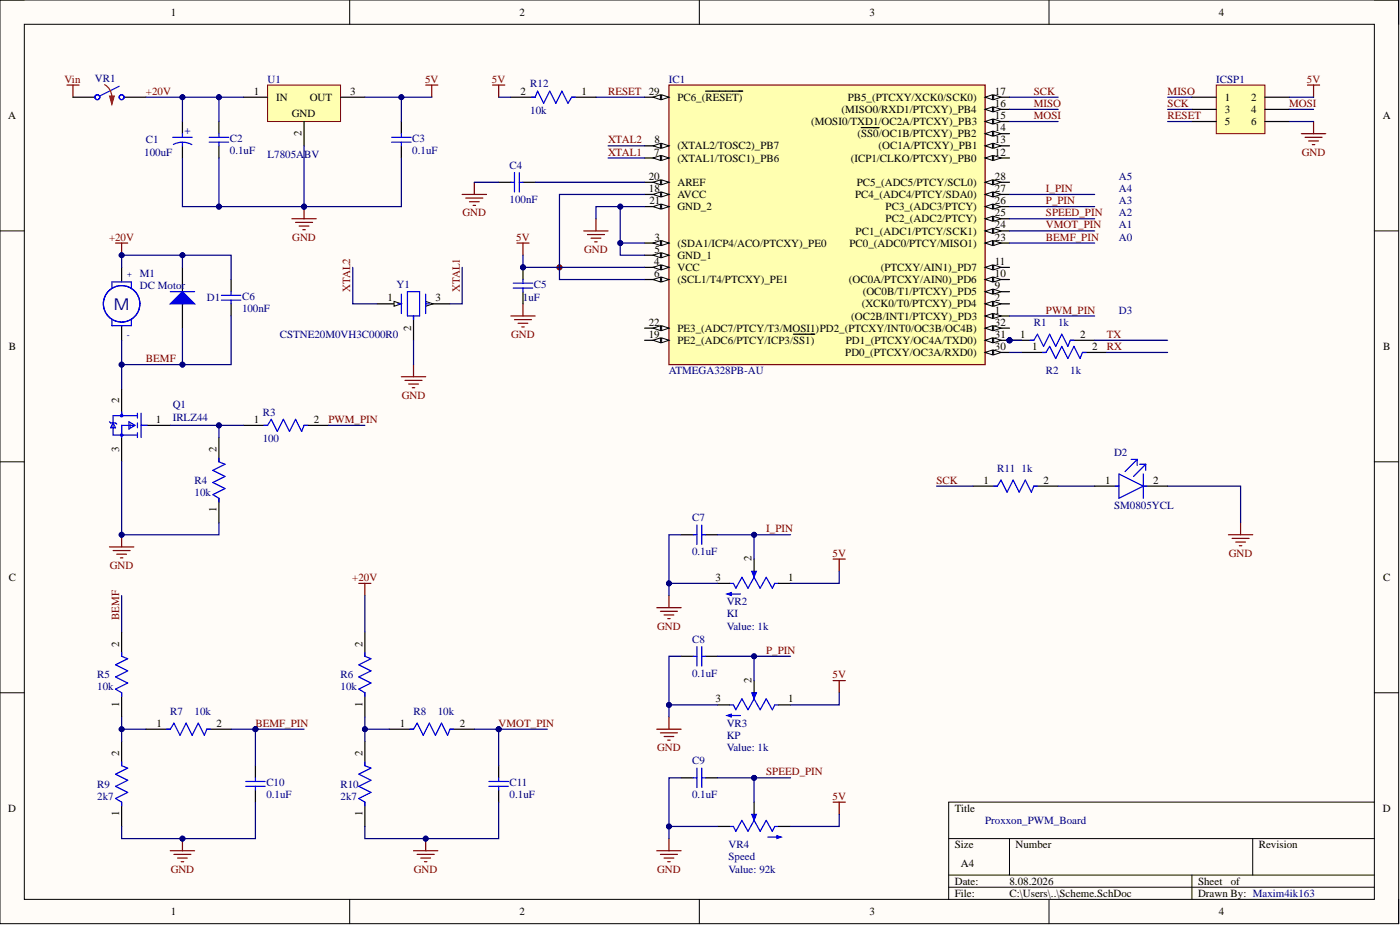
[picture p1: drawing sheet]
<svg xmlns="http://www.w3.org/2000/svg" width="292mm" height="193mm" viewBox="0 0 292 193" stroke-linecap="round" stroke-linejoin="round" font-family="sans-serif">
<path d="M0 0h291.8v192.7h-291.8z" fill-rule="evenodd" fill="#fffcf8"/>
<path d="M0 0h291.8v192.7h-291.8z" fill="none" stroke="#000" stroke-width=".21"/>
<path d="M5.1 5.1h281.7v182.5h-281.7z" fill-rule="evenodd" fill="#fffcf8"/>
<g fill="none" stroke="#000" stroke-width=".21">
<path d="M0 0h5.1M73 0v5.1M145.9 0v5.1M218.9 0v5.1M286.8 0h5v5.1M5.1 5.1h281.7v182.5h-281.7zM0 48.2h5.1M286.8 48.2h5M0 96.3h5.1M286.8 96.3h5M0 144.5h5.1M286.8 144.5h5"/>
<path d="M197.9 174.9h88.9M210.6 174.9v7.7M261.4 174.9v7.7M286.8 167.3h-88.9v20.3M73 187.6v5.1M145.9 187.6v5.1M197.9 182.6h88.9M197.9 185.1h88.9M218.9 187.6v5.1M248.7 182.6v5M291.8 187.6v5.1"/>
</g>
<circle cx="116.7" cy="55.8" r=".51" fill="#000080"/>
<circle cx="116.7" cy="55.8" r=".51" fill="none" stroke="#000080" stroke-width=".21"/>
<path d="M60.9 45.6h5.1M61.7 46.4h3.5M62.4 47.2h2.1M63.2 47.9h.5M63.4 43.1v2.5" fill="none" stroke="#800000" stroke-width=".25"/>
<circle cx="63.4" cy="43.1" r=".51" fill="#000080"/>
<circle cx="63.4" cy="43.1" r=".51" fill="none" stroke="#000080" stroke-width=".21"/>
<path d="M14 17.7h2.5M15.2 17.7v2.6M88.8 17.7h2.6M90.1 17.7v2.6M74.9 121.7h2.5M76.1 121.7v2.5M35.5 177.5h5.1M36.3 178.2h3.5M37 179h2.1M37.8 179.8h.5M38.1 174.9v2.6" fill="none" stroke="#800000" stroke-width=".25"/>
<circle cx="38.1" cy="174.9" r=".51" fill="#000080"/>
<circle cx="38.1" cy="174.9" r=".51" fill="none" stroke="#000080" stroke-width=".21"/>
<circle cx="53.3" cy="152.1" r=".51" fill="#000080"/>
<circle cx="53.3" cy="152.1" r=".51" fill="none" stroke="#000080" stroke-width=".21"/>
<circle cx="104" cy="152.1" r=".51" fill="#000080"/>
<circle cx="104" cy="152.1" r=".51" fill="none" stroke="#000080" stroke-width=".21"/>
<path d="M22.8 114.1h5.1M23.6 114.9h3.6M24.4 115.6h2M25.1 116.4h.5M25.4 111.6v2.5" fill="none" stroke="#800000" stroke-width=".25"/>
<circle cx="25.4" cy="111.6" r=".51" fill="#000080"/>
<circle cx="25.4" cy="111.6" r=".51" fill="none" stroke="#000080" stroke-width=".21"/>
<path d="M152.3 147.1h.7l.5 1 1.3-2.3 1.3 2.3 1.2-2.3 1.3 2.3 1.3-2.3 1.2 2.3 .5-1h.8M152.6 149.3h1.9" fill="none" stroke="#00f" stroke-width=".25"/>
<path d="M156.8 144.5h1l-.5 1.3z" fill="#00f"/>
<path d="M156.8 144.5h1l-.5 1.3z" fill="none" stroke="#00f" stroke-width=".21"/>
<path d="M151.6 149.3l1-.3v.6z" fill="#00f"/>
<path d="M151.6 149.3l1-.3v.6z" fill="none" stroke="#00f" stroke-width=".21"/>
<path d="M149.7 147.1h2.6M157.3 142v2.5M162.4 147.1h2.5" fill="none" stroke="#000" stroke-width=".25"/>
<path d="M137 152.1h5.1M137.8 152.9h3.5M138.6 153.6h2M139.3 154.4h.5M139.6 149.6v2.5M173.8 142h2.6M175.1 142v2.5" fill="none" stroke="#800000" stroke-width=".25"/>
<path d="M152.3 121.7h.7l.5 1 1.3-2.3 1.3 2.3 1.2-2.3 1.3 2.3 1.3-2.3 1.2 2.3 .5-1h.8M152.6 123.9h1.9" fill="none" stroke="#00f" stroke-width=".25"/>
<path d="M156.8 119.2h1l-.5 1.2z" fill="#00f"/>
<path d="M156.8 119.2h1l-.5 1.2z" fill="none" stroke="#00f" stroke-width=".21"/>
<path d="M151.6 123.9l1-.3v.6z" fill="#00f"/>
<path d="M151.6 123.9l1-.3v.6z" fill="none" stroke="#00f" stroke-width=".21"/>
<path d="M38.1 55.8v5M38.1 63.4v5.1M157.3 116.6v2.6M149.7 121.7h2.6M162.4 121.7h2.5" fill="none" stroke="#000" stroke-width=".25"/>
<g fill="none" stroke="#800000" stroke-width=".25">
<path d="M173.8 116.6h2.6M175.1 116.6v2.6M137 126.8h5.1M137.8 127.5h3.5M138.6 128.3h2M139.3 129.1h.5M139.6 124.2v2.6M137 177.5h5.1M137.8 178.2h3.5M138.6 179h2M139.3 179.8h.5M139.6 174.9v2.6"/>
<path d="M173.8 167.3h2.6M175.1 167.3v2.6"/>
</g>
<path d="M35.5 63.4l2.6-2.6 2.5 2.6z" fill="#00f"/>
<path d="M35.5 63.4l2.6-2.6 2.5 2.6zM35.5 60.8h5.1" fill="none" stroke="#00f" stroke-width=".25"/>
<path d="M99 38v2.6M96.4 40.6h5.1M97.2 41.3h3.5M98 42.1h2M98.7 42.8h.5" fill="none" stroke="#800000" stroke-width=".25"/>
<circle cx="210.6" cy="71" r=".51" fill="#000080"/>
<circle cx="210.6" cy="71" r=".51" fill="none" stroke="#000080" stroke-width=".21"/>
<path d="M139.6 17.7h65.9v58.4h-65.9z" fill-rule="evenodd" fill="#ffffb0"/>
<path d="M139.6 17.7h65.9v58.4h-65.9z" fill="none" stroke="#800000" stroke-width=".25"/>
<path d="M205.5 68.5h5.1" fill="none" stroke="#000" stroke-width=".25"/>
<path d="M205.5 68.5l1.6-.6v1.1z" fill="#f8fcff"/>
<path d="M205.5 68.5l1.6-.6v1.1z" fill="none" stroke="#000" stroke-width=".21"/>
<path d="M207.3 67.9l1.5 .6-1.5 .5z" fill="#f8fcff"/>
<path d="M207.3 67.9l1.5 .6-1.5 .5z" fill="none" stroke="#000" stroke-width=".21"/>
<path d="M205.5 71h5.1" fill="none" stroke="#000" stroke-width=".25"/>
<path d="M205.5 71l1.6-.5v1z" fill="#f8fcff"/>
<path d="M205.5 71l1.6-.5v1z" fill="none" stroke="#000" stroke-width=".21"/>
<path d="M207.3 70.5l1.5 .5-1.5 .5z" fill="#f8fcff"/>
<path d="M207.3 70.5l1.5 .5-1.5 .5z" fill="none" stroke="#000" stroke-width=".21"/>
<circle cx="210.6" cy="71" r=".51" fill="#000080"/>
<circle cx="210.6" cy="71" r=".51" fill="none" stroke="#000080" stroke-width=".21"/>
<path d="M205.5 73.5h5.1" fill="none" stroke="#000" stroke-width=".25"/>
<path d="M205.5 73.5l1.6-.5v1z" fill="#f8fcff"/>
<path d="M205.5 73.5l1.6-.5v1z" fill="none" stroke="#000" stroke-width=".21"/>
<path d="M207.3 73l1.5 .5-1.5 .5z" fill="#f8fcff"/>
<path d="M207.3 73l1.5 .5-1.5 .5z" fill="none" stroke="#000" stroke-width=".21"/>
<path d="M134.5 20.3h5.1" fill="none" stroke="#000" stroke-width=".25"/>
<path d="M138 19.8l1.6 .5-1.6 .5z" fill="#f8fcff"/>
<path d="M138 19.8l1.6 .5-1.6 .5z" fill="none" stroke="#000" stroke-width=".21"/>
<path d="M136.3 20.3l1.5-.5v1z" fill="#f8fcff"/>
<path d="M136.3 20.3l1.5-.5v1z" fill="none" stroke="#000" stroke-width=".21"/>
<path d="M147.2 19h7.8M205.5 38h5.1" fill="none" stroke="#000" stroke-width=".25"/>
<path d="M205.5 38l1.6-.5v1z" fill="#f8fcff"/>
<path d="M205.5 38l1.6-.5v1z" fill="none" stroke="#000" stroke-width=".21"/>
<path d="M207.3 37.5l1.5 .5-1.5 .5z" fill="#f8fcff"/>
<path d="M207.3 37.5l1.5 .5-1.5 .5z" fill="none" stroke="#000" stroke-width=".21"/>
<path d="M205.5 40.6h5.1" fill="none" stroke="#000" stroke-width=".25"/>
<path d="M205.5 40.6l1.6-.5v1z" fill="#f8fcff"/>
<path d="M205.5 40.6l1.6-.5v1z" fill="none" stroke="#000" stroke-width=".21"/>
<path d="M207.3 40.1l1.5 .5-1.5 .5z" fill="#f8fcff"/>
<path d="M207.3 40.1l1.5 .5-1.5 .5z" fill="none" stroke="#000" stroke-width=".21"/>
<path d="M205.5 43.1h5.1" fill="none" stroke="#000" stroke-width=".25"/>
<path d="M205.5 43.1l1.6-.5v1z" fill="#f8fcff"/>
<path d="M205.5 43.1l1.6-.5v1z" fill="none" stroke="#000" stroke-width=".21"/>
<path d="M207.3 42.6l1.5 .5-1.5 .5z" fill="#f8fcff"/>
<path d="M207.3 42.6l1.5 .5-1.5 .5z" fill="none" stroke="#000" stroke-width=".21"/>
<path d="M205.5 45.6h5.1" fill="none" stroke="#000" stroke-width=".25"/>
<path d="M205.5 45.6l1.6-.5v1z" fill="#f8fcff"/>
<path d="M205.5 45.6l1.6-.5v1z" fill="none" stroke="#000" stroke-width=".21"/>
<path d="M207.3 45.1l1.5 .5-1.5 .5z" fill="#f8fcff"/>
<path d="M207.3 45.1l1.5 .5-1.5 .5z" fill="none" stroke="#000" stroke-width=".21"/>
<path d="M205.5 65.9h5.1" fill="none" stroke="#000" stroke-width=".25"/>
<path d="M205.5 65.9l1.6-.5v1z" fill="#f8fcff"/>
<path d="M205.5 65.9l1.6-.5v1z" fill="none" stroke="#000" stroke-width=".21"/>
<path d="M207.3 65.4l1.5 .5-1.5 .5z" fill="#f8fcff"/>
<path d="M207.3 65.4l1.5 .5-1.5 .5z" fill="none" stroke="#000" stroke-width=".21"/>
<path d="M205.5 48.2h5.1" fill="none" stroke="#000" stroke-width=".25"/>
<path d="M205.5 48.2l1.6-.5v1z" fill="#f8fcff"/>
<path d="M205.5 48.2l1.6-.5v1z" fill="none" stroke="#000" stroke-width=".21"/>
<path d="M207.3 47.7l1.5 .5-1.5 .5z" fill="#f8fcff"/>
<path d="M207.3 47.7l1.5 .5-1.5 .5z" fill="none" stroke="#000" stroke-width=".21"/>
<path d="M205.5 63.4h5.1" fill="none" stroke="#000" stroke-width=".25"/>
<path d="M205.5 63.4l1.6-.5v1z" fill="#f8fcff"/>
<path d="M205.5 63.4l1.6-.5v1z" fill="none" stroke="#000" stroke-width=".21"/>
<path d="M207.3 62.9l1.5 .5-1.5 .5z" fill="#f8fcff"/>
<path d="M207.3 62.9l1.5 .5-1.5 .5z" fill="none" stroke="#000" stroke-width=".21"/>
<path d="M205.5 50.7h5.1" fill="none" stroke="#000" stroke-width=".25"/>
<path d="M205.5 50.7l1.6-.5v1z" fill="#f8fcff"/>
<path d="M205.5 50.7l1.6-.5v1z" fill="none" stroke="#000" stroke-width=".21"/>
<path d="M207.3 50.2l1.5 .5-1.5 .5z" fill="#f8fcff"/>
<path d="M207.3 50.2l1.5 .5-1.5 .5z" fill="none" stroke="#000" stroke-width=".21"/>
<path d="M134.5 50.7h5.1" fill="none" stroke="#000" stroke-width=".25"/>
<path d="M138 50.2l1.6 .5-1.6 .5z" fill="#f8fcff"/>
<path d="M138 50.2l1.6 .5-1.6 .5z" fill="none" stroke="#000" stroke-width=".21"/>
<path d="M136.3 50.7l1.5-.5v1z" fill="#f8fcff"/>
<path d="M136.3 50.7l1.5-.5v1z" fill="none" stroke="#000" stroke-width=".21"/>
<path d="M134.5 68.5h5.1" fill="none" stroke="#000" stroke-width=".25"/>
<path d="M138 67.9l1.6 .6-1.6 .5z" fill="#f8fcff"/>
<path d="M138 67.9l1.6 .6-1.6 .5z" fill="none" stroke="#000" stroke-width=".21"/>
<path d="M136.3 68.5l1.5-.6v1.1z" fill="#f8fcff"/>
<path d="M136.3 68.5l1.5-.6v1.1z" fill="none" stroke="#000" stroke-width=".21"/>
<path d="M134.5 55.8h5.1" fill="none" stroke="#000" stroke-width=".25"/>
<path d="M138 55.3l1.6 .5-1.6 .5z" fill="#f8fcff"/>
<path d="M138 55.3l1.6 .5-1.6 .5z" fill="none" stroke="#000" stroke-width=".21"/>
<path d="M136.3 55.8l1.5-.5v1z" fill="#f8fcff"/>
<path d="M136.3 55.8l1.5-.5v1z" fill="none" stroke="#000" stroke-width=".21"/>
<path d="M134.5 43.1h5.1" fill="none" stroke="#000" stroke-width=".25"/>
<path d="M138 42.6l1.6 .5-1.6 .5z" fill="#f8fcff"/>
<path d="M138 42.6l1.6 .5-1.6 .5z" fill="none" stroke="#000" stroke-width=".21"/>
<path d="M136.3 43.1l1.5-.5v1z" fill="#f8fcff"/>
<path d="M136.3 43.1l1.5-.5v1z" fill="none" stroke="#000" stroke-width=".21"/>
<path d="M134.5 53.2h5.1" fill="none" stroke="#000" stroke-width=".25"/>
<path d="M138 52.7l1.6 .5-1.6 .5z" fill="#f8fcff"/>
<path d="M138 52.7l1.6 .5-1.6 .5z" fill="none" stroke="#000" stroke-width=".21"/>
<path d="M136.3 53.2l1.5-.5v1z" fill="#f8fcff"/>
<path d="M136.3 53.2l1.5-.5v1z" fill="none" stroke="#000" stroke-width=".21"/>
<path d="M134.5 38h5.1" fill="none" stroke="#000" stroke-width=".25"/>
<path d="M138 37.5l1.6 .5-1.6 .5z" fill="#f8fcff"/>
<path d="M138 37.5l1.6 .5-1.6 .5z" fill="none" stroke="#000" stroke-width=".21"/>
<path d="M136.3 38l1.5-.5v1z" fill="#f8fcff"/>
<path d="M136.3 38l1.5-.5v1z" fill="none" stroke="#000" stroke-width=".21"/>
<path d="M134.5 58.3h5.1" fill="none" stroke="#000" stroke-width=".25"/>
<path d="M138 57.8l1.6 .5-1.6 .5z" fill="#f8fcff"/>
<path d="M138 57.8l1.6 .5-1.6 .5z" fill="none" stroke="#000" stroke-width=".21"/>
<path d="M136.3 58.3l1.5-.5v1z" fill="#f8fcff"/>
<path d="M136.3 58.3l1.5-.5v1z" fill="none" stroke="#000" stroke-width=".21"/>
<path d="M134.5 71h5.1" fill="none" stroke="#000" stroke-width=".25"/>
<path d="M138 70.5l1.6 .5-1.6 .5z" fill="#f8fcff"/>
<path d="M138 70.5l1.6 .5-1.6 .5z" fill="none" stroke="#000" stroke-width=".21"/>
<path d="M136.3 71l1.5-.5v1z" fill="#f8fcff"/>
<path d="M136.3 71l1.5-.5v1z" fill="none" stroke="#000" stroke-width=".21"/>
<path d="M134.5 33h5.1M165.5 69.7h4.5" fill="none" stroke="#000" stroke-width=".25"/>
<path d="M138 32.5l1.6 .5-1.6 .5z" fill="#f8fcff"/>
<path d="M138 32.5l1.6 .5-1.6 .5z" fill="none" stroke="#000" stroke-width=".21"/>
<path d="M136.3 33l1.5-.5v1z" fill="#f8fcff"/>
<path d="M136.3 33l1.5-.5v1z" fill="none" stroke="#000" stroke-width=".21"/>
<path d="M134.5 40.6h5.1" fill="none" stroke="#000" stroke-width=".25"/>
<path d="M138 40.1l1.6 .5-1.6 .5z" fill="#f8fcff"/>
<path d="M138 40.1l1.6 .5-1.6 .5z" fill="none" stroke="#000" stroke-width=".21"/>
<path d="M136.3 40.6l1.5-.5v1z" fill="#f8fcff"/>
<path d="M136.3 40.6l1.5-.5v1z" fill="none" stroke="#000" stroke-width=".21"/>
<path d="M134.5 30.4h5.1" fill="none" stroke="#000" stroke-width=".25"/>
<path d="M138 29.9l1.6 .5-1.6 .5z" fill="#f8fcff"/>
<path d="M138 29.9l1.6 .5-1.6 .5z" fill="none" stroke="#000" stroke-width=".21"/>
<path d="M136.3 30.4l1.5-.5v1z" fill="#f8fcff"/>
<path d="M136.3 30.4l1.5-.5v1z" fill="none" stroke="#000" stroke-width=".21"/>
<path d="M205.5 20.3h5.1" fill="none" stroke="#000" stroke-width=".25"/>
<path d="M205.5 20.3l1.6-.5v1z" fill="#f8fcff"/>
<path d="M205.5 20.3l1.6-.5v1z" fill="none" stroke="#000" stroke-width=".21"/>
<path d="M207.3 19.8l1.5 .5-1.5 .5z" fill="#f8fcff"/>
<path d="M207.3 19.8l1.5 .5-1.5 .5z" fill="none" stroke="#000" stroke-width=".21"/>
<path d="M205.5 60.8h5.1" fill="none" stroke="#000" stroke-width=".25"/>
<path d="M205.5 60.8l1.6-.5v1.1z" fill="#f8fcff"/>
<path d="M205.5 60.8l1.6-.5v1.1z" fill="none" stroke="#000" stroke-width=".21"/>
<path d="M207.3 60.3l1.5 .5-1.5 .6z" fill="#f8fcff"/>
<path d="M207.3 60.3l1.5 .5-1.5 .6z" fill="none" stroke="#000" stroke-width=".21"/>
<path d="M205.5 58.3h5.1" fill="none" stroke="#000" stroke-width=".25"/>
<path d="M205.5 58.3l1.6-.5v1z" fill="#f8fcff"/>
<path d="M205.5 58.3l1.6-.5v1z" fill="none" stroke="#000" stroke-width=".21"/>
<path d="M207.3 57.8l1.5 .5-1.5 .5z" fill="#f8fcff"/>
<path d="M207.3 57.8l1.5 .5-1.5 .5z" fill="none" stroke="#000" stroke-width=".21"/>
<path d="M205.5 55.8h5.1" fill="none" stroke="#000" stroke-width=".25"/>
<path d="M205.5 55.8l1.6-.5v1z" fill="#f8fcff"/>
<path d="M205.5 55.8l1.6-.5v1z" fill="none" stroke="#000" stroke-width=".21"/>
<path d="M207.3 55.3l1.5 .5-1.5 .5z" fill="#f8fcff"/>
<path d="M207.3 55.3l1.5 .5-1.5 .5z" fill="none" stroke="#000" stroke-width=".21"/>
<path d="M205.5 33h5.1" fill="none" stroke="#000" stroke-width=".25"/>
<path d="M205.5 33l1.6-.5v1z" fill="#f8fcff"/>
<path d="M205.5 33l1.6-.5v1z" fill="none" stroke="#000" stroke-width=".21"/>
<path d="M207.3 32.5l1.5 .5-1.5 .5z" fill="#f8fcff"/>
<path d="M207.3 32.5l1.5 .5-1.5 .5z" fill="none" stroke="#000" stroke-width=".21"/>
<path d="M205.5 30.4h5.1" fill="none" stroke="#000" stroke-width=".25"/>
<path d="M205.5 30.4l1.6-.5v1z" fill="#f8fcff"/>
<path d="M205.5 30.4l1.6-.5v1z" fill="none" stroke="#000" stroke-width=".21"/>
<path d="M207.3 29.9l1.5 .5-1.5 .5z" fill="#f8fcff"/>
<path d="M207.3 29.9l1.5 .5-1.5 .5z" fill="none" stroke="#000" stroke-width=".21"/>
<path d="M205.5 27.9h5.1" fill="none" stroke="#000" stroke-width=".25"/>
<path d="M205.5 27.9l1.6-.5v1z" fill="#f8fcff"/>
<path d="M205.5 27.9l1.6-.5v1z" fill="none" stroke="#000" stroke-width=".21"/>
<path d="M207.3 27.4l1.5 .5-1.5 .5z" fill="#f8fcff"/>
<path d="M207.3 27.4l1.5 .5-1.5 .5z" fill="none" stroke="#000" stroke-width=".21"/>
<path d="M179.7 26.6h3.7M205.5 25.4h5.1" fill="none" stroke="#000" stroke-width=".25"/>
<path d="M205.5 25.4l1.6-.6v1.1z" fill="#f8fcff"/>
<path d="M205.5 25.4l1.6-.6v1.1z" fill="none" stroke="#000" stroke-width=".21"/>
<path d="M207.3 24.8l1.5 .6-1.5 .5z" fill="#f8fcff"/>
<path d="M207.3 24.8l1.5 .6-1.5 .5z" fill="none" stroke="#000" stroke-width=".21"/>
<path d="M205.5 22.8h5.1" fill="none" stroke="#000" stroke-width=".25"/>
<path d="M205.5 22.8l1.6-.5v1z" fill="#f8fcff"/>
<path d="M205.5 22.8l1.6-.5v1z" fill="none" stroke="#000" stroke-width=".21"/>
<path d="M207.3 22.3l1.5 .5-1.5 .5z" fill="#f8fcff"/>
<path d="M207.3 22.3l1.5 .5-1.5 .5z" fill="none" stroke="#000" stroke-width=".21"/>
<path d="M107.8 50.7h2.6M109.1 50.7v2.5M121.8 48.2h5.1M122.6 48.9h3.5M123.3 49.7h2.1M124.1 50.5h.5M124.3 45.6v2.6M106.6 65.9h5.1M107.3 66.7h3.6M108.1 67.4h2M108.9 68.2h.5M109.1 63.4v2.5" fill="none" stroke="#800000" stroke-width=".25"/>
<path d="M253.8 17.7h10.1v10.2h-10.1z" fill-rule="evenodd" fill="#ffffb0"/>
<path d="M253.8 17.7h10.1v10.2h-10.1z" fill="none" stroke="#800000" stroke-width=".21"/>
<path d="M248.7 20.3h5.1M248.7 22.8h5.1M248.7 25.4h5.1M263.9 20.3h5.1M263.9 22.8h5.1M263.9 25.4h5.1" fill="none" stroke="#000" stroke-width=".25"/>
<path d="M272.8 17.7h2.5M274.1 17.7v2.6M271.5 27.9h5.1M272.3 28.6h3.5M273 29.4h2.1M273.8 30.2h.5M274.1 25.4v2.5M83.7 78.6h5.1M84.5 79.4h3.6M86.3 76.1v2.5M85.3 80.1h2M86 80.9h.5" fill="none" stroke="#800000" stroke-width=".25"/>
<circle cx="116.7" cy="55.8" r=".51" fill="#800000"/>
<circle cx="116.7" cy="55.8" r=".51" fill="none" stroke="#800000" stroke-width=".21"/>
<circle cx="210.6" cy="71" r=".51" fill="#000080"/>
<circle cx="210.6" cy="71" r=".51" fill="none" stroke="#000080" stroke-width=".21"/>
<path d="M210.6 71h5.1" fill="none" stroke="#000" stroke-width=".25"/>
<circle cx="210.6" cy="71" r=".51" fill="#000080"/>
<circle cx="210.6" cy="71" r=".51" fill="none" stroke="#000080" stroke-width=".21"/>
<path d="M213.2 73.5h5M223.3 71h5.1M225.8 73.5h5.1M25.4 131.8v5.1M25.4 144.5v5.1M25.4 154.7v5M30.5 152.1h5M43.1 152.1h5.1M25.4 167.3v5.1" fill="none" stroke="#000" stroke-width=".25"/>
<path d="M214.9 71h.8l.8-1.3 1.2 2.6 1.3-2.6 1.3 2.6 1.2-2.6 1.3 2.6 .5-1.3h.8M217.5 73.5h.7l.8-1.2 1.3 2.5 1.2-2.5 1.3 2.5 1.3-2.5 1.2 2.5 .5-1.3h.8M25.4 136.2v.7l1.2 .5-2.5 1.3 2.5 1.3-2.5 1.2 2.5 1.3-2.5 1.3 1.3 .7v.8M25.4 159v.7l1.2 .5-2.5 1.3 2.5 1.3-2.5 1.2 2.5 1.3-2.5 1.3 1.3 .7v.8M34.8 152.1h.7l.8-1.2 1.3 2.5 1.2-2.5 1.3 2.5 1.3-2.5 1.2 2.5 .5-1.3h.8" fill="none" stroke="#00f" stroke-width=".25"/>
<path d="M86.3 177.5h5.1M87 178.2h3.6M87.8 179h2M88.6 179.8h.5M88.8 174.9v2.6" fill="none" stroke="#800000" stroke-width=".25"/>
<circle cx="88.8" cy="174.9" r=".51" fill="#000080"/>
<circle cx="88.8" cy="174.9" r=".51" fill="none" stroke="#000080" stroke-width=".21"/>
<g fill="none" stroke="#000" stroke-width=".25">
<path d="M83.7 25.4v2.5M83.7 30.4v2.6M104 38h2.6M109.1 38h2.6M48.2 58.3v2.5M48.2 63.4v2.5M45.7 91.3v5M50.8 88.7h5M63.4 88.7h5.1M45.7 104v5M142.1 111.6h2.5M147.2 111.6h2.5"/>
<path d="M76.1 131.8v5.1M142.1 136.9h2.5M147.2 136.9h2.5M53.3 159.7v2.6M76.1 144.5v5.1M76.1 154.7v5M81.2 152.1h5.1M93.9 152.1h5.1M104 159.7v2.6M53.3 164.8v2.5M76.1 167.3v5.1M104 164.8v2.5"/>
<path d="M142.1 162.3h2.5M147.2 162.3h2.5"/>
</g>
<g fill="none" stroke="#00f" stroke-width=".25">
<path d="M81.7 28.6h4.1M81.7 29.7h4.1M83.7 27.9v.7M83.7 29.7v.7M106.6 38h.7M107.3 36v4.1M108.4 36v4.1M108.4 38h.7M46.2 61.6h4M46.2 62.6h4M48.2 60.8v.8M48.2 62.6v.8"/>
<path d="M45.7 95.6v.7l1.2 .6-2.5 1.2 2.5 1.3-2.5 1.3 2.5 1.2-2.5 1.3 1.3 .8v.7M55.1 88.7h.7l.8-1.2 1.3 2.5 1.2-2.5 1.3 2.5 1.3-2.5 1.2 2.5 .5-1.3h.8M144.6 111.6h.8M145.4 109.5v4.1M146.4 109.5v4.1M146.4 111.6h.8M76.1 136.2v.7l1.3 .5-2.5 1.3 2.5 1.3-2.5 1.2 2.5 1.3-2.5 1.3 1.2 .7v.8M144.6 136.9h.8M145.4 134.9v4M146.4 134.9v4M146.4 136.9h.8M76.1 159v.7l1.3 .5-2.5 1.3 2.5 1.3-2.5 1.2 2.5 1.3-2.5 1.3 1.2 .7v.8"/>
<path d="M85.5 152.1h.8l.7-1.2 1.3 2.5 1.3-2.5 1.2 2.5 1.3-2.5 1.3 2.5 .5-1.3h.8M51.3 163h4M51.3 164h4M53.3 162.3v.7M53.3 164v.8M102 163h4.1M102 164h4.1M104 162.3v.7M104 164v.8M144.6 162.3h.8M145.4 160.2v4.1M146.4 160.2v4.1"/>
<path d="M146.4 162.3h.8"/>
</g>
<circle cx="109.1" cy="55.8" r=".51" fill="#000080"/>
<circle cx="109.1" cy="55.8" r=".51" fill="none" stroke="#000080" stroke-width=".21"/>
<path d="M109.1 55.8v2.5M109.1 60.8v2.6" fill="none" stroke="#000" stroke-width=".25"/>
<circle cx="109.1" cy="55.8" r=".51" fill="#000080"/>
<circle cx="109.1" cy="55.8" r=".51" fill="none" stroke="#000080" stroke-width=".21"/>
<g fill="none" stroke="#00f" stroke-width=".25">
<path d="M36 28.6h4.1M36.2 30.1a4.1 4.1 0 0 1 3.8 .1M38.1 27.9v.7M38.1 29.7v.7M43.6 28.6h4.1M43.6 29.7h4.1M45.7 27.9v.7M45.7 29.7v.7M107.1 59.1h4M109.1 58.3v.8M107.1 60.1h4M109.1 60.1v.7"/>
<path d="M22.8 88l.3 .2h1l.3 .3M23.6 88.2l.5 1h-1zM25.4 86v.7M26.9 88l1.3 .7-1.3 .8zM27.2 88.5v.7M27.9 88.7h-2.5v2.6M28.7 86.2v1M28.7 88.2v1M28.7 90.3v1M28.7 86.7h-5.1v4.1h5.1M29.4 86.2v5.1M29.4 88.7h1.3"/>
<path d="M152.3 172.4h.7l.5 1 1.3-2.3 1.3 2.3 1.2-2.3 1.3 2.3 1.3-2.3 1.2 2.3 .5-1h.8M160.2 174.6h1.9"/>
<circle cx="25.4" cy="90.8" r=".25"/>
<circle cx="25.4" cy="86.7" r=".25"/>
</g>
<path d="M38.1 25.4v2.5M38.1 30.4v2.6M45.7 25.4v2.5M45.7 30.4v2.6M25.4 81.1v5.1M25.4 91.3v5M30.5 88.7h5" fill="none" stroke="#000" stroke-width=".25"/>
<path d="M156.8 169.9h1l-.5 1.2z" fill="#00f"/>
<path d="M156.8 169.9h1l-.5 1.2z" fill="none" stroke="#00f" stroke-width=".21"/>
<path d="M162.1 174.3l.9 .3-.9 .3z" fill="#00f"/>
<path d="M162.1 174.3l.9 .3-.9 .3z" fill="none" stroke="#00f" stroke-width=".21"/>
<path d="M15.2 20.3h4.6M25.9 20.3h4.6M149.7 172.4h2.6M157.3 167.3v2.6M162.4 172.4h2.5" fill="none" stroke="#000" stroke-width=".25"/>
<g fill="none" stroke="#00f" stroke-width=".25">
<path d="M24.9 18l-4.1 2"/>
<circle cx="20.3" cy="20.3" r=".51"/>
<circle cx="25.4" cy="20.3" r=".51"/>
</g>
<path d="M21.8 17.6a3 3 0 0 1 1.5 2.7" fill="none" stroke="#f00" stroke-width=".25"/>
<path d="M22.8 20h1.1l-.6 1.8z" fill="#f00"/>
<path d="M22.8 20h1.1l-.6 1.8z" fill="none" stroke="#f00" stroke-width=".21"/>
<path d="M24.1 50.7h2.5M25.4 50.7v2.5" fill="none" stroke="#800000" stroke-width=".25"/>
<circle cx="25.4" cy="53.2" r=".51" fill="#000080"/>
<circle cx="25.4" cy="53.2" r=".51" fill="none" stroke="#000080" stroke-width=".21"/>
<path d="M25.4 55.8v3M25.4 67.9v3.1" fill="none" stroke="#000" stroke-width=".25"/>
<g fill="none" stroke="#00f" stroke-width=".25">
<path d="M23.3 60.1v-1.3h4.1v1.3M23.3 66.7v1.2h4.1v-1.2"/>
<circle cx="25.4" cy="63.4" r="3.8"/>
</g>
<path d="M55.8 17.7h15.3v7.7h-15.3z" fill-rule="evenodd" fill="#ffffb0"/>
<path d="M55.8 17.7h15.3v7.7h-15.3z" fill="none" stroke="#800000" stroke-width=".21"/>
<path d="M50.8 20.3h5M63.4 25.4v5M71.1 20.3h5M78.7 63.4h5" fill="none" stroke="#000" stroke-width=".25"/>
<path d="M82.2 62.9l1.5 .5-1.5 .5z" fill="#f8fcff"/>
<path d="M82.2 62.9l1.5 .5-1.5 .5z" fill="none" stroke="#000" stroke-width=".21"/>
<path d="M88.8 63.4h5.1" fill="none" stroke="#000" stroke-width=".25"/>
<path d="M88.8 62.9l1.5 .5-1.5 .5z" fill="#f8fcff"/>
<path d="M88.8 62.9l1.5 .5-1.5 .5z" fill="none" stroke="#000" stroke-width=".21"/>
<path d="M86.3 65.9v5.1M203 101.4h5.1M215.7 101.4h5.1" fill="none" stroke="#000" stroke-width=".25"/>
<path d="M83 63.4h.7M83.7 61.4v4M85 60.8h2.5v5.1h-2.5zM86.3 65.9v.8M88.8 61.4v4M88.8 63.4h.8M207.3 101.4h.8l.7-1.3 1.3 2.6 1.3-2.6 1.3 2.6 1.2-2.6 1.3 2.6 .5-1.3h.8" fill="none" stroke="#00f" stroke-width=".25"/>
<path d="M256.3 111.6h5.1M257.1 112.3h3.5M257.8 113.1h2.1M258.6 113.8h.5M258.8 109v2.6" fill="none" stroke="#800000" stroke-width=".25"/>
<path d="M50.8 20.3h-12.7v5.1" fill="none" stroke="#000080" stroke-width=".25"/>
<circle cx="38.1" cy="20.3" r=".51" fill="#000080"/>
<circle cx="38.1" cy="20.3" r=".51" fill="none" stroke="#000080" stroke-width=".21"/>
<circle cx="45.7" cy="20.3" r=".51" fill="#000080"/>
<circle cx="45.7" cy="20.3" r=".51" fill="none" stroke="#000080" stroke-width=".21"/>
<path d="M38.1 33v10.1h45.6v-10.1" fill="none" stroke="#000080" stroke-width=".25"/>
<circle cx="45.7" cy="43.1" r=".51" fill="#000080"/>
<circle cx="45.7" cy="43.1" r=".51" fill="none" stroke="#000080" stroke-width=".21"/>
<circle cx="63.4" cy="43.1" r=".51" fill="#000080"/>
<circle cx="63.4" cy="43.1" r=".51" fill="none" stroke="#000080" stroke-width=".21"/>
<path d="M76.1 20.3h7.6v5.1" fill="none" stroke="#000080" stroke-width=".25"/>
<circle cx="83.7" cy="20.3" r=".51" fill="#000080"/>
<circle cx="83.7" cy="20.3" r=".51" fill="none" stroke="#000080" stroke-width=".21"/>
<path d="M83.7 20.3h6.4" fill="none" stroke="#000080" stroke-width=".25"/>
<circle cx="83.7" cy="20.3" r=".51" fill="#000080"/>
<circle cx="83.7" cy="20.3" r=".51" fill="none" stroke="#000080" stroke-width=".21"/>
<path d="M63.4 30.4v12.7" fill="none" stroke="#000080" stroke-width=".25"/>
<circle cx="63.4" cy="43.1" r=".51" fill="#000080"/>
<circle cx="63.4" cy="43.1" r=".51" fill="none" stroke="#000080" stroke-width=".21"/>
<path d="M25.4 149.6v5.1" fill="none" stroke="#000080" stroke-width=".25"/>
<circle cx="25.4" cy="152.1" r=".51" fill="#000080"/>
<circle cx="25.4" cy="152.1" r=".51" fill="none" stroke="#000080" stroke-width=".21"/>
<path d="M53.3 167.3v7.6h-27.9v-2.5" fill="none" stroke="#000080" stroke-width=".25"/>
<circle cx="38.1" cy="174.9" r=".51" fill="#000080"/>
<circle cx="38.1" cy="174.9" r=".51" fill="none" stroke="#000080" stroke-width=".21"/>
<path d="M48.2 152.1h15.2" fill="none" stroke="#000080" stroke-width=".25"/>
<circle cx="53.3" cy="152.1" r=".51" fill="#000080"/>
<circle cx="53.3" cy="152.1" r=".51" fill="none" stroke="#000080" stroke-width=".21"/>
<path d="M25.4 96.3v15.3h20.3v-2.6M25.4 124.2v7.6" fill="none" stroke="#000080" stroke-width=".25"/>
<circle cx="25.4" cy="111.6" r=".51" fill="#000080"/>
<circle cx="25.4" cy="111.6" r=".51" fill="none" stroke="#000080" stroke-width=".21"/>
<path d="M149.7 147.1h-10.1v2.5" fill="none" stroke="#000080" stroke-width=".25"/>
<circle cx="139.6" cy="147.1" r=".51" fill="#000080"/>
<circle cx="139.6" cy="147.1" r=".51" fill="none" stroke="#000080" stroke-width=".21"/>
<path d="M142.1 136.9h-2.5v10.2M175.1 144.5v2.6h-10.2" fill="none" stroke="#000080" stroke-width=".25"/>
<circle cx="139.6" cy="147.1" r=".51" fill="#000080"/>
<circle cx="139.6" cy="147.1" r=".51" fill="none" stroke="#000080" stroke-width=".21"/>
<path d="M149.7 136.9h7.6v5.1" fill="none" stroke="#000080" stroke-width=".25"/>
<circle cx="157.3" cy="136.9" r=".51" fill="#000080"/>
<circle cx="157.3" cy="136.9" r=".51" fill="none" stroke="#000080" stroke-width=".21"/>
<path d="M157.3 136.9h7.6" fill="none" stroke="#000080" stroke-width=".25"/>
<circle cx="157.3" cy="136.9" r=".51" fill="#000080"/>
<circle cx="157.3" cy="136.9" r=".51" fill="none" stroke="#000080" stroke-width=".21"/>
<path d="M142.1 111.6h-2.5v10.1M175.1 119.2v2.5h-10.2" fill="none" stroke="#000080" stroke-width=".25"/>
<circle cx="139.6" cy="121.7" r=".51" fill="#000080"/>
<circle cx="139.6" cy="121.7" r=".51" fill="none" stroke="#000080" stroke-width=".21"/>
<path d="M149.7 111.6h7.6v5" fill="none" stroke="#000080" stroke-width=".25"/>
<circle cx="157.3" cy="111.6" r=".51" fill="#000080"/>
<circle cx="157.3" cy="111.6" r=".51" fill="none" stroke="#000080" stroke-width=".21"/>
<path d="M157.3 111.6h7.6" fill="none" stroke="#000080" stroke-width=".25"/>
<circle cx="157.3" cy="111.6" r=".51" fill="#000080"/>
<circle cx="157.3" cy="111.6" r=".51" fill="none" stroke="#000080" stroke-width=".21"/>
<path d="M142.1 162.3h-2.5v10.1M175.1 169.9v2.5h-10.2" fill="none" stroke="#000080" stroke-width=".25"/>
<circle cx="139.6" cy="172.4" r=".51" fill="#000080"/>
<circle cx="139.6" cy="172.4" r=".51" fill="none" stroke="#000080" stroke-width=".21"/>
<path d="M157.3 162.3h7.6" fill="none" stroke="#000080" stroke-width=".25"/>
<circle cx="157.3" cy="162.3" r=".51" fill="#000080"/>
<circle cx="157.3" cy="162.3" r=".51" fill="none" stroke="#000080" stroke-width=".21"/>
<path d="M30.5 20.3h7.6" fill="none" stroke="#000080" stroke-width=".25"/>
<circle cx="38.1" cy="20.3" r=".51" fill="#000080"/>
<circle cx="38.1" cy="20.3" r=".51" fill="none" stroke="#000080" stroke-width=".21"/>
<path d="M45.7 33v10.1" fill="none" stroke="#000080" stroke-width=".25"/>
<circle cx="45.7" cy="43.1" r=".51" fill="#000080"/>
<circle cx="45.7" cy="43.1" r=".51" fill="none" stroke="#000080" stroke-width=".21"/>
<path d="M45.7 20.3v5.1" fill="none" stroke="#000080" stroke-width=".25"/>
<circle cx="45.7" cy="20.3" r=".51" fill="#000080"/>
<circle cx="45.7" cy="20.3" r=".51" fill="none" stroke="#000080" stroke-width=".21"/>
<path d="M25.4 71v10.1" fill="none" stroke="#000080" stroke-width=".25"/>
<circle cx="25.4" cy="76.1" r=".51" fill="#000080"/>
<circle cx="25.4" cy="76.1" r=".51" fill="none" stroke="#000080" stroke-width=".21"/>
<path d="M99 38h5M111.7 38h22.8M134.5 43.1h-5.1v10.1h5.1" fill="none" stroke="#000080" stroke-width=".25"/>
<circle cx="129.4" cy="50.7" r=".51" fill="#000080"/>
<circle cx="129.4" cy="50.7" r=".51" fill="none" stroke="#000080" stroke-width=".21"/>
<circle cx="129.4" cy="43.1" r=".51" fill="#000080"/>
<circle cx="129.4" cy="43.1" r=".51" fill="none" stroke="#000080" stroke-width=".21"/>
<path d="M129.4 50.7h5.1" fill="none" stroke="#000080" stroke-width=".25"/>
<circle cx="129.4" cy="50.7" r=".51" fill="#000080"/>
<circle cx="129.4" cy="50.7" r=".51" fill="none" stroke="#000080" stroke-width=".21"/>
<path d="M109.1 53.2v2.6h25.4" fill="none" stroke="#000080" stroke-width=".25"/>
<circle cx="109.1" cy="55.8" r=".51" fill="#000080"/>
<circle cx="109.1" cy="55.8" r=".51" fill="none" stroke="#000080" stroke-width=".21"/>
<path d="M134.5 40.6h-17.8v17.7h17.8M210.6 71h2.6" fill="none" stroke="#000080" stroke-width=".25"/>
<circle cx="210.6" cy="71" r=".51" fill="#000080"/>
<circle cx="210.6" cy="71" r=".51" fill="none" stroke="#000080" stroke-width=".21"/>
<g fill="none" stroke="#000080" stroke-width=".25">
<path d="M124.3 20.3h10.2M126.9 30.4h7.6M126.9 33h7.6M210.6 22.8h10.2M210.6 25.4h10.2M210.6 20.3h10.2M243.6 22.8h5.1M243.6 25.4h5.1M243.6 20.3h5.1M269 22.8h5.1M269 25.4h5.1M269 20.3h5.1"/>
<path d="M73.6 55.8v7.6h5.1M96.4 55.8v7.6h-2.5M129.4 43.1h-5.1v2.5M210.6 50.7h17.8M210.6 48.2h17.8M210.6 45.6h17.8M210.6 43.1h17.8M210.6 40.6h17.8M86.3 71v5.1M210.6 73.5h2.6M210.6 65.9h17.8"/>
</g>
<circle cx="129.4" cy="43.1" r=".51" fill="#000080"/>
<circle cx="129.4" cy="43.1" r=".51" fill="none" stroke="#000080" stroke-width=".21"/>
<path d="M38.1 68.5v7.6" fill="none" stroke="#000080" stroke-width=".25"/>
<circle cx="38.1" cy="76.1" r=".51" fill="#000080"/>
<circle cx="38.1" cy="76.1" r=".51" fill="none" stroke="#000080" stroke-width=".21"/>
<path d="M38.1 53.2v2.6" fill="none" stroke="#000080" stroke-width=".25"/>
<circle cx="38.1" cy="53.2" r=".51" fill="#000080"/>
<circle cx="38.1" cy="53.2" r=".51" fill="none" stroke="#000080" stroke-width=".21"/>
<path d="M48.2 65.9v10.2h-22.8" fill="none" stroke="#000080" stroke-width=".25"/>
<circle cx="25.4" cy="76.1" r=".51" fill="#000080"/>
<circle cx="25.4" cy="76.1" r=".51" fill="none" stroke="#000080" stroke-width=".21"/>
<circle cx="38.1" cy="76.1" r=".51" fill="#000080"/>
<circle cx="38.1" cy="76.1" r=".51" fill="none" stroke="#000080" stroke-width=".21"/>
<path d="M228.4 71h15.2M230.9 73.5h12.7M25.4 152.1h5.1" fill="none" stroke="#000080" stroke-width=".25"/>
<circle cx="25.4" cy="152.1" r=".51" fill="#000080"/>
<circle cx="25.4" cy="152.1" r=".51" fill="none" stroke="#000080" stroke-width=".21"/>
<path d="M53.3 152.1v7.6" fill="none" stroke="#000080" stroke-width=".25"/>
<circle cx="53.3" cy="152.1" r=".51" fill="#000080"/>
<circle cx="53.3" cy="152.1" r=".51" fill="none" stroke="#000080" stroke-width=".21"/>
<path d="M76.1 149.6v5.1" fill="none" stroke="#000080" stroke-width=".25"/>
<circle cx="76.1" cy="152.1" r=".51" fill="#000080"/>
<circle cx="76.1" cy="152.1" r=".51" fill="none" stroke="#000080" stroke-width=".21"/>
<path d="M104 167.3v7.6h-27.9v-2.5" fill="none" stroke="#000080" stroke-width=".25"/>
<circle cx="88.8" cy="174.9" r=".51" fill="#000080"/>
<circle cx="88.8" cy="174.9" r=".51" fill="none" stroke="#000080" stroke-width=".21"/>
<path d="M99 152.1h15.2" fill="none" stroke="#000080" stroke-width=".25"/>
<circle cx="104" cy="152.1" r=".51" fill="#000080"/>
<circle cx="104" cy="152.1" r=".51" fill="none" stroke="#000080" stroke-width=".21"/>
<path d="M76.1 124.2v7.6M76.1 152.1h5.1" fill="none" stroke="#000080" stroke-width=".25"/>
<circle cx="76.1" cy="152.1" r=".51" fill="#000080"/>
<circle cx="76.1" cy="152.1" r=".51" fill="none" stroke="#000080" stroke-width=".21"/>
<path d="M104 152.1v7.6" fill="none" stroke="#000080" stroke-width=".25"/>
<circle cx="104" cy="152.1" r=".51" fill="#000080"/>
<circle cx="104" cy="152.1" r=".51" fill="none" stroke="#000080" stroke-width=".21"/>
<path d="M45.7 88.7v2.6" fill="none" stroke="#000080" stroke-width=".25"/>
<circle cx="45.7" cy="88.7" r=".51" fill="#000080"/>
<circle cx="45.7" cy="88.7" r=".51" fill="none" stroke="#000080" stroke-width=".21"/>
<path d="M35.5 88.7h15.3M68.5 88.7h7.6" fill="none" stroke="#000080" stroke-width=".25"/>
<circle cx="45.7" cy="88.7" r=".51" fill="#000080"/>
<circle cx="45.7" cy="88.7" r=".51" fill="none" stroke="#000080" stroke-width=".21"/>
<path d="M149.7 121.7h-10.1v2.5" fill="none" stroke="#000080" stroke-width=".25"/>
<circle cx="139.6" cy="121.7" r=".51" fill="#000080"/>
<circle cx="139.6" cy="121.7" r=".51" fill="none" stroke="#000080" stroke-width=".21"/>
<path d="M25.4 55.8v-2.6h22.8v5.1" fill="none" stroke="#000080" stroke-width=".25"/>
<circle cx="25.4" cy="53.2" r=".51" fill="#000080"/>
<circle cx="25.4" cy="53.2" r=".51" fill="none" stroke="#000080" stroke-width=".21"/>
<circle cx="38.1" cy="53.2" r=".51" fill="#000080"/>
<circle cx="38.1" cy="53.2" r=".51" fill="none" stroke="#000080" stroke-width=".21"/>
<path d="M195.4 101.4h7.6M220.8 101.4h7.6M243.6 101.4h15.2v7.6M149.7 172.4h-10.1v2.5" fill="none" stroke="#000080" stroke-width=".25"/>
<circle cx="139.6" cy="172.4" r=".51" fill="#000080"/>
<circle cx="139.6" cy="172.4" r=".51" fill="none" stroke="#000080" stroke-width=".21"/>
<path d="M149.7 162.3h7.6v5" fill="none" stroke="#000080" stroke-width=".25"/>
<circle cx="157.3" cy="162.3" r=".51" fill="#000080"/>
<circle cx="157.3" cy="162.3" r=".51" fill="none" stroke="#000080" stroke-width=".21"/>
<path d="M106.6 20.3h5.1M119.3 20.3h5M228.4 101.4h5.1M238.5 101.4h5.1" fill="none" stroke="#000" stroke-width=".25"/>
<path d="M110.9 20.3h.8l.5-1.3 1.2 2.5 1.3-2.5 1.3 2.5 1.2-2.5 1.3 2.5 .8-1.2h.7M233.5 98.9l5 2.5-5 2.6zM236 95.8h1.3M237.3 95.8l-2.6 2.6M237.3 95.8v1.3M237.8 96.9h1.2M238.5 98.9v5.1M239 96.9l-2.5 2.5M239 96.9v1.2M232.7 101.4h.8M238.5 101.4h.8" fill="none" stroke="#00f" stroke-width=".25"/>
<path d="M102.8 17.7h2.5M104 17.7v2.6" fill="none" stroke="#800000" stroke-width=".25"/>
<path d="M104 20.3h2.6" fill="none" stroke="#000080" stroke-width=".25"/>
<text font-size="3.4" fill="#000080" x="23.7" y="64.6">M</text>
<g font-size="2.3">
<text x="35.6" y="3.3">1</text>
<text x="108.4" y="3.3">2</text>
<text x="181.4" y="3.3">3</text>
<text x="254.3" y="3.3">4</text>
<text x="53" y="19.8">1</text>
<text x="57.6" y="21">IN</text>
<text x="64.6" y="21">OUT</text>
<text x="73.1" y="19.8">3</text>
<text x="108.6" y="19.8">2</text>
<text x="121.3" y="19.8">1</text>
<text x="141.3" y="21">PC6_(RESET)</text>
<text x="175.6" y="23.6">(MISO0/RXD1/PTCXY)_PB4</text>
<text x="176.9" y="21">PB5_(PTCXY/XCK0/SCK0)</text>
<text x="207.6" y="19.8">17</text>
<text x="207.6" y="22.3">16</text>
<text x="255.5" y="21">1</text>
<text x="255.5" y="23.6">3</text>
<text x="261.1" y="21">2</text>
<text x="261.1" y="23.6">4</text>
<text x="1.7" y="24.8">A</text>
<text x="60.9" y="24.3">GND</text>
<text x="62.9" y="28.4" transform="rotate(-90 62.9 28.4)">2</text>
<text x="136.5" y="29.9">8</text>
<text x="169.2" y="26.1">(MOSI0/TXD1/OC2A/PTCXY)_PB3</text>
<text x="178.9" y="28.6">(SS0/OC1B/PTCXY)_PB2</text>
<text x="207.6" y="29.9">13</text>
<text x="207.6" y="27.4">14</text>
<text x="207.6" y="24.8">15</text>
<text x="255.5" y="26.1">5</text>
<text x="261.1" y="26.1">6</text>
<text x="288.5" y="24.8">A</text>
<text x="136.5" y="32.5">7</text>
<text x="141.3" y="33.7">(XTAL1/TOSC1)_PB6</text>
<text x="141.3" y="31.2">(XTAL2/TOSC2)_PB7</text>
<text x="177.5" y="33.7">(ICP1/CLKO/PTCXY)_PB0</text>
<text x="183.3" y="31.2">(OC1A/PTCXY)_PB1</text>
<text x="207.6" y="32.5">12</text>
<text x="135.3" y="37.5">20</text>
<text x="135.4" y="40.1">18</text>
<text x="141.3" y="38.8">AREF</text>
<text x="141.3" y="41.3">AVCC</text>
<text x="178.4" y="41.3">PC4_(ADC4/PTCY/SDA0)</text>
<text x="178.8" y="38.8">PC5_(ADC5/PTCY/SCL0)</text>
<text x="207.6" y="37.5">28</text>
<text x="207.6" y="40.1">27</text>
<text x="135.5" y="42.6">21</text>
<text x="141.3" y="43.9">GND_2</text>
<text x="184.8" y="43.9">PC3_(ADC3/PTCY)</text>
<text x="184.8" y="46.4">PC2_(ADC2/PTCY)</text>
<text x="207.6" y="42.6">26</text>
<text x="207.6" y="45.1">25</text>
<text x="207.6" y="47.7">24</text>
<text x="136.5" y="52.7">5</text>
<text x="136.6" y="50.2">3</text>
<text x="141.3" y="51.5">(SDA1/ICP4/ACO/PTCXY)_PE0</text>
<text x="177.3" y="51.5">PC0_(ADC0/PTCY/MISO1)</text>
<text x="178.5" y="48.9">PC1_(ADC1/PTCY/SCK1)</text>
<text x="207.6" y="50.2">23</text>
<text x="136.5" y="55.3">4</text>
<text x="136.5" y="57.8">6</text>
<text x="141.3" y="56.5">VCC</text>
<text x="141.3" y="54">GND_1</text>
<text x="141.3" y="59.1">(SCL1/T4/PTCXY)_PE1</text>
<text x="177.1" y="59.1">(OC0A/PTCXY/AIN0)_PD6</text>
<text x="183.8" y="56.5">(PTCXY/AIN1)_PD7</text>
<text x="207.6" y="57.8">10</text>
<text x="207.6" y="55.3">11</text>
<text x="80.9" y="62.9">1</text>
<text x="90.8" y="62.9">3</text>
<text x="179.8" y="64.1">(XCK0/T0/PTCXY)_PD4</text>
<text x="180" y="61.6">(OC0B/T1/PTCXY)_PD5</text>
<text x="207.6" y="65.4">1</text>
<text x="207.6" y="62.9">2</text>
<text x="207.6" y="60.3">9</text>
<text x="85.8" y="69" transform="rotate(-90 85.8 69)">2</text>
<text x="135.3" y="67.9">22</text>
<text x="135.3" y="70.5">19</text>
<text x="141.3" y="69.2">PE3_(ADC7/PTCY/T3/MOSI1)PD2_(PTCXY/INT0/OC3B/OC4B)</text>
<text x="141.3" y="71.8">PE2_(ADC6/PTCY/ICP3/SS1)</text>
<text x="176.5" y="71.8">PD1_(PTCXY/OC4A/TXD0)</text>
<text x="177.6" y="66.7">(OC2B/INT1/PTCXY)_PD3</text>
<text x="207.6" y="67.9">32</text>
<text x="207.6" y="70.5">31</text>
<text x="212.8" y="70.5">1</text>
<text x="225.3" y="70.5">2</text>
<text x="1.8" y="73">B</text>
<text x="176.4" y="74.3">PD0_(PTCXY/OC3A/RXD0)</text>
<text x="207.6" y="73">30</text>
<text x="215.4" y="73">1</text>
<text x="227.9" y="73">2</text>
<text x="288.6" y="73">B</text>
<text x="24.9" y="84.2" transform="rotate(-90 24.9 84.2)">2</text>
<text x="32.5" y="88.2">1</text>
<text x="53" y="88.2">1</text>
<text x="65.5" y="88.2">2</text>
<text x="24.9" y="94.3" transform="rotate(-90 24.9 94.3)">3</text>
<text x="45.2" y="94.3" transform="rotate(-90 45.2 94.3)">2</text>
<text x="205.2" y="100.9">1</text>
<text x="217.7" y="100.9">2</text>
<text x="230.6" y="100.9">1</text>
<text x="240.6" y="100.9">2</text>
<text x="45.2" y="106.8" transform="rotate(-90 45.2 106.8)">1</text>
<text x="156.8" y="117.1" transform="rotate(-90 156.8 117.1)">2</text>
<text x="1.8" y="121.2">C</text>
<text x="149.3" y="121.2">3</text>
<text x="164.4" y="121.2">1</text>
<text x="288.6" y="121.2">C</text>
<text x="24.9" y="134.9" transform="rotate(-90 24.9 134.9)">2</text>
<text x="75.6" y="134.9" transform="rotate(-90 75.6 134.9)">2</text>
<text x="156.8" y="142.5" transform="rotate(-90 156.8 142.5)">2</text>
<text x="24.9" y="147.4" transform="rotate(-90 24.9 147.4)">1</text>
<text x="75.6" y="147.4" transform="rotate(-90 75.6 147.4)">1</text>
<text x="149.3" y="146.5">3</text>
<text x="164.4" y="146.5">1</text>
<text x="32.7" y="151.6">1</text>
<text x="45.2" y="151.6">2</text>
<text x="83.4" y="151.6">1</text>
<text x="95.9" y="151.6">2</text>
<text x="24.9" y="157.7" transform="rotate(-90 24.9 157.7)">2</text>
<text x="75.6" y="157.7" transform="rotate(-90 75.6 157.7)">2</text>
<text x="1.7" y="169.4">D</text>
<text x="24.9" y="170.2" transform="rotate(-90 24.9 170.2)">1</text>
<text x="75.6" y="170.2" transform="rotate(-90 75.6 170.2)">1</text>
<text x="199.2" y="169.4">Title</text>
<text x="288.5" y="169.4">D</text>
<text x="199.2" y="177">Size</text>
<text x="211.9" y="177">Number</text>
<text x="262.6" y="177">Revision</text>
<text x="199.2" y="184.6">Date:</text>
<text x="200.5" y="180.8">A4</text>
<text x="210.6" y="184.6">8.08.2026</text>
<text x="250" y="184.6">Sheet</text>
<text x="256.8" y="184.6">of</text>
<text x="35.6" y="190.9">1</text>
<text x="108.4" y="190.9">2</text>
<text x="181.4" y="190.9">3</text>
<text x="199.2" y="187.1">File:</text>
<text x="210.6" y="187.1">C:\Users\..\Scheme.SchDoc</text>
<text x="250" y="187.1">Drawn By: Maxim4ik163</text>
<text x="254.3" y="190.9">4</text>
</g>
<g font-size="2.3" fill="#800000">
<text x="13.5" y="17.2">Vin</text>
<text x="88.7" y="17.2">5V</text>
<text x="102.6" y="17.2">5V</text>
<text x="272.7" y="17.2">5V</text>
<text x="30.5" y="19.8">+20V</text>
<text x="126.9" y="19.8">RESET 29</text>
<text x="215.7" y="19.8">SCK</text>
<text x="215.7" y="22.3">MISO</text>
<text x="243.6" y="19.8">MISO</text>
<text x="243.6" y="22.3">SCK</text>
<text x="269" y="22.3">MOSI</text>
<text x="126.9" y="29.9">XTAL2</text>
<text x="215.7" y="24.8">MOSI</text>
<text x="243.6" y="24.8">RESET</text>
<text x="126.9" y="32.5">XTAL1</text>
<text x="271.6" y="32.5">GND</text>
<text x="218.2" y="40.1">I_PIN</text>
<text x="96.5" y="45.1">GND</text>
<text x="218.2" y="47.7">VMOT_PIN</text>
<text x="218.2" y="45.1">SPEED_PIN</text>
<text x="218.2" y="42.6">P_PIN</text>
<text x="22.8" y="50.2">+20V</text>
<text x="61" y="50.2">GND</text>
<text x="107.7" y="50.2">5V</text>
<text x="121.9" y="52.7">GND</text>
<text x="218.2" y="50.2">BEMF_PIN</text>
<text x="73.1" y="60.8" transform="rotate(-90 73.1 60.8)">XTAL2</text>
<text x="95.9" y="60.8" transform="rotate(-90 95.9 60.8)">XTAL1</text>
<text x="218.2" y="65.4">PWM_PIN</text>
<text x="106.7" y="70.5">GND</text>
<text x="230.9" y="70.5">TX</text>
<text x="30.5" y="75.6">BEMF</text>
<text x="230.9" y="73">RX</text>
<text x="83.8" y="83.2">GND</text>
<text x="68.5" y="88.2">PWM_PIN</text>
<text x="195.4" y="100.9">SCK</text>
<text x="159.9" y="111.1">I_PIN</text>
<text x="22.9" y="118.7">GND</text>
<text x="173.7" y="116.1">5V</text>
<text x="256.4" y="116.1">GND</text>
<text x="73.5" y="121.2">+20V</text>
<text x="24.9" y="129.3" transform="rotate(-90 24.9 129.3)">BEMF</text>
<text x="137.1" y="131.3">GND</text>
<text x="159.9" y="136.4">P_PIN</text>
<text x="173.7" y="141.5">5V</text>
<text x="53.3" y="151.6">BEMF_PIN</text>
<text x="104" y="151.6">VMOT_PIN</text>
<text x="137.1" y="156.7">GND</text>
<text x="159.9" y="161.8">SPEED_PIN</text>
<text x="173.7" y="166.8">5V</text>
<text x="35.6" y="182">GND</text>
<text x="86.4" y="182">GND</text>
<text x="137.1" y="182">GND</text>
</g>
<g font-size="2.3" fill="#000080">
<text x="19.8" y="17.2">VR1</text>
<text x="55.8" y="17.2">U1</text>
<text x="139.6" y="17.2">IC1</text>
<text x="253.8" y="17.2">ICSP1</text>
<text x="110.6" y="18.3">R12</text>
<text x="110.6" y="23.8">10k</text>
<text x="30.5" y="29.9">C1</text>
<text x="48" y="29.7">C2</text>
<text x="86" y="29.7">C3</text>
<text x="30.1" y="32.5">100uF</text>
<text x="48" y="32.2">0.1uF</text>
<text x="55.8" y="33">L7805ABV</text>
<text x="86" y="32.2">0.1uF</text>
<text x="106.3" y="35.2">C4</text>
<text x="233.5" y="40.1">A4</text>
<text x="233.5" y="37.5">A5</text>
<text x="106.3" y="42.3">100nF</text>
<text x="233.5" y="47.7">A1</text>
<text x="233.5" y="45.1">A2</text>
<text x="233.5" y="42.6">A3</text>
<text x="233.5" y="50.2">A0</text>
<text x="29.2" y="57.8">M1</text>
<text x="29.2" y="60.3">DC Motor</text>
<text x="43.1" y="62.9">D1</text>
<text x="50.5" y="62.6">C6</text>
<text x="50.5" y="65.2">100nF</text>
<text x="82.7" y="60.1">Y1</text>
<text x="109.1" y="62.9">1uF</text>
<text x="111.4" y="60.1">C5</text>
<text x="233.5" y="65.4">D3</text>
<text x="58.4" y="70.5">CSTNE20M0VH3C000R0</text>
<text x="215.7" y="67.9">R1</text>
<text x="220.8" y="67.9">1k</text>
<text x="139.6" y="78.1">ATMEGA328PB-AU</text>
<text x="218.2" y="78.1">R2</text>
<text x="223.3" y="78.1">1k</text>
<text x="36" y="85.2">Q1</text>
<text x="36" y="87.7">IRLZ44</text>
<text x="54.8" y="86.7">R3</text>
<text x="54.8" y="92.3">100</text>
<text x="232.4" y="95.1">D2</text>
<text x="40.6" y="100.9">R4</text>
<text x="208.1" y="98.4">R11</text>
<text x="213.2" y="98.4">1k</text>
<text x="40.6" y="103.4">10k</text>
<text x="232.4" y="106.2">SM0805YCL</text>
<text x="144.4" y="108.8">C7</text>
<text x="144.4" y="115.9">0.1uF</text>
<text x="151.6" y="131.3">Value: 1k</text>
<text x="151.6" y="126.3">VR2</text>
<text x="151.6" y="128.8">KI</text>
<text x="144.4" y="134.1">C8</text>
<text x="20.3" y="141.5">R5</text>
<text x="71.1" y="141.5">R6</text>
<text x="144.4" y="141.2">0.1uF</text>
<text x="20.3" y="144">10k</text>
<text x="35.5" y="149.1">R7</text>
<text x="40.6" y="149.1">10k</text>
<text x="71.1" y="144">10k</text>
<text x="86.3" y="149.1">R8</text>
<text x="91.4" y="149.1">10k</text>
<text x="151.6" y="151.6">VR3</text>
<text x="151.6" y="154.2">KP</text>
<text x="144.4" y="159.5">C9</text>
<text x="151.6" y="156.7">Value: 1k</text>
<text x="20.3" y="164.3">R9</text>
<text x="20.3" y="166.8">2k7</text>
<text x="55.6" y="164">C10</text>
<text x="55.6" y="166.6">0.1uF</text>
<text x="71.1" y="164.3">R10</text>
<text x="71.1" y="166.8">2k7</text>
<text x="106.3" y="164">C11</text>
<text x="106.3" y="166.6">0.1uF</text>
<text x="144.4" y="166.6">0.1uF</text>
<text x="205.5" y="171.9">Proxxon_PWM_Board</text>
<text x="152" y="177">VR4</text>
<text x="152" y="179.5">Speed</text>
<text x="152" y="182">Value: 92k</text>
</g>
<text font-size="2.3" fill="#00f" x="38.6" y="26.6" transform="rotate(90 38.6 26.6)">+</text>
<g font-size="1.9" fill="#000080">
<text x="26.4" y="57.8">+</text>
<text x="26.4" y="70.5">-</text>
</g>
</svg>
